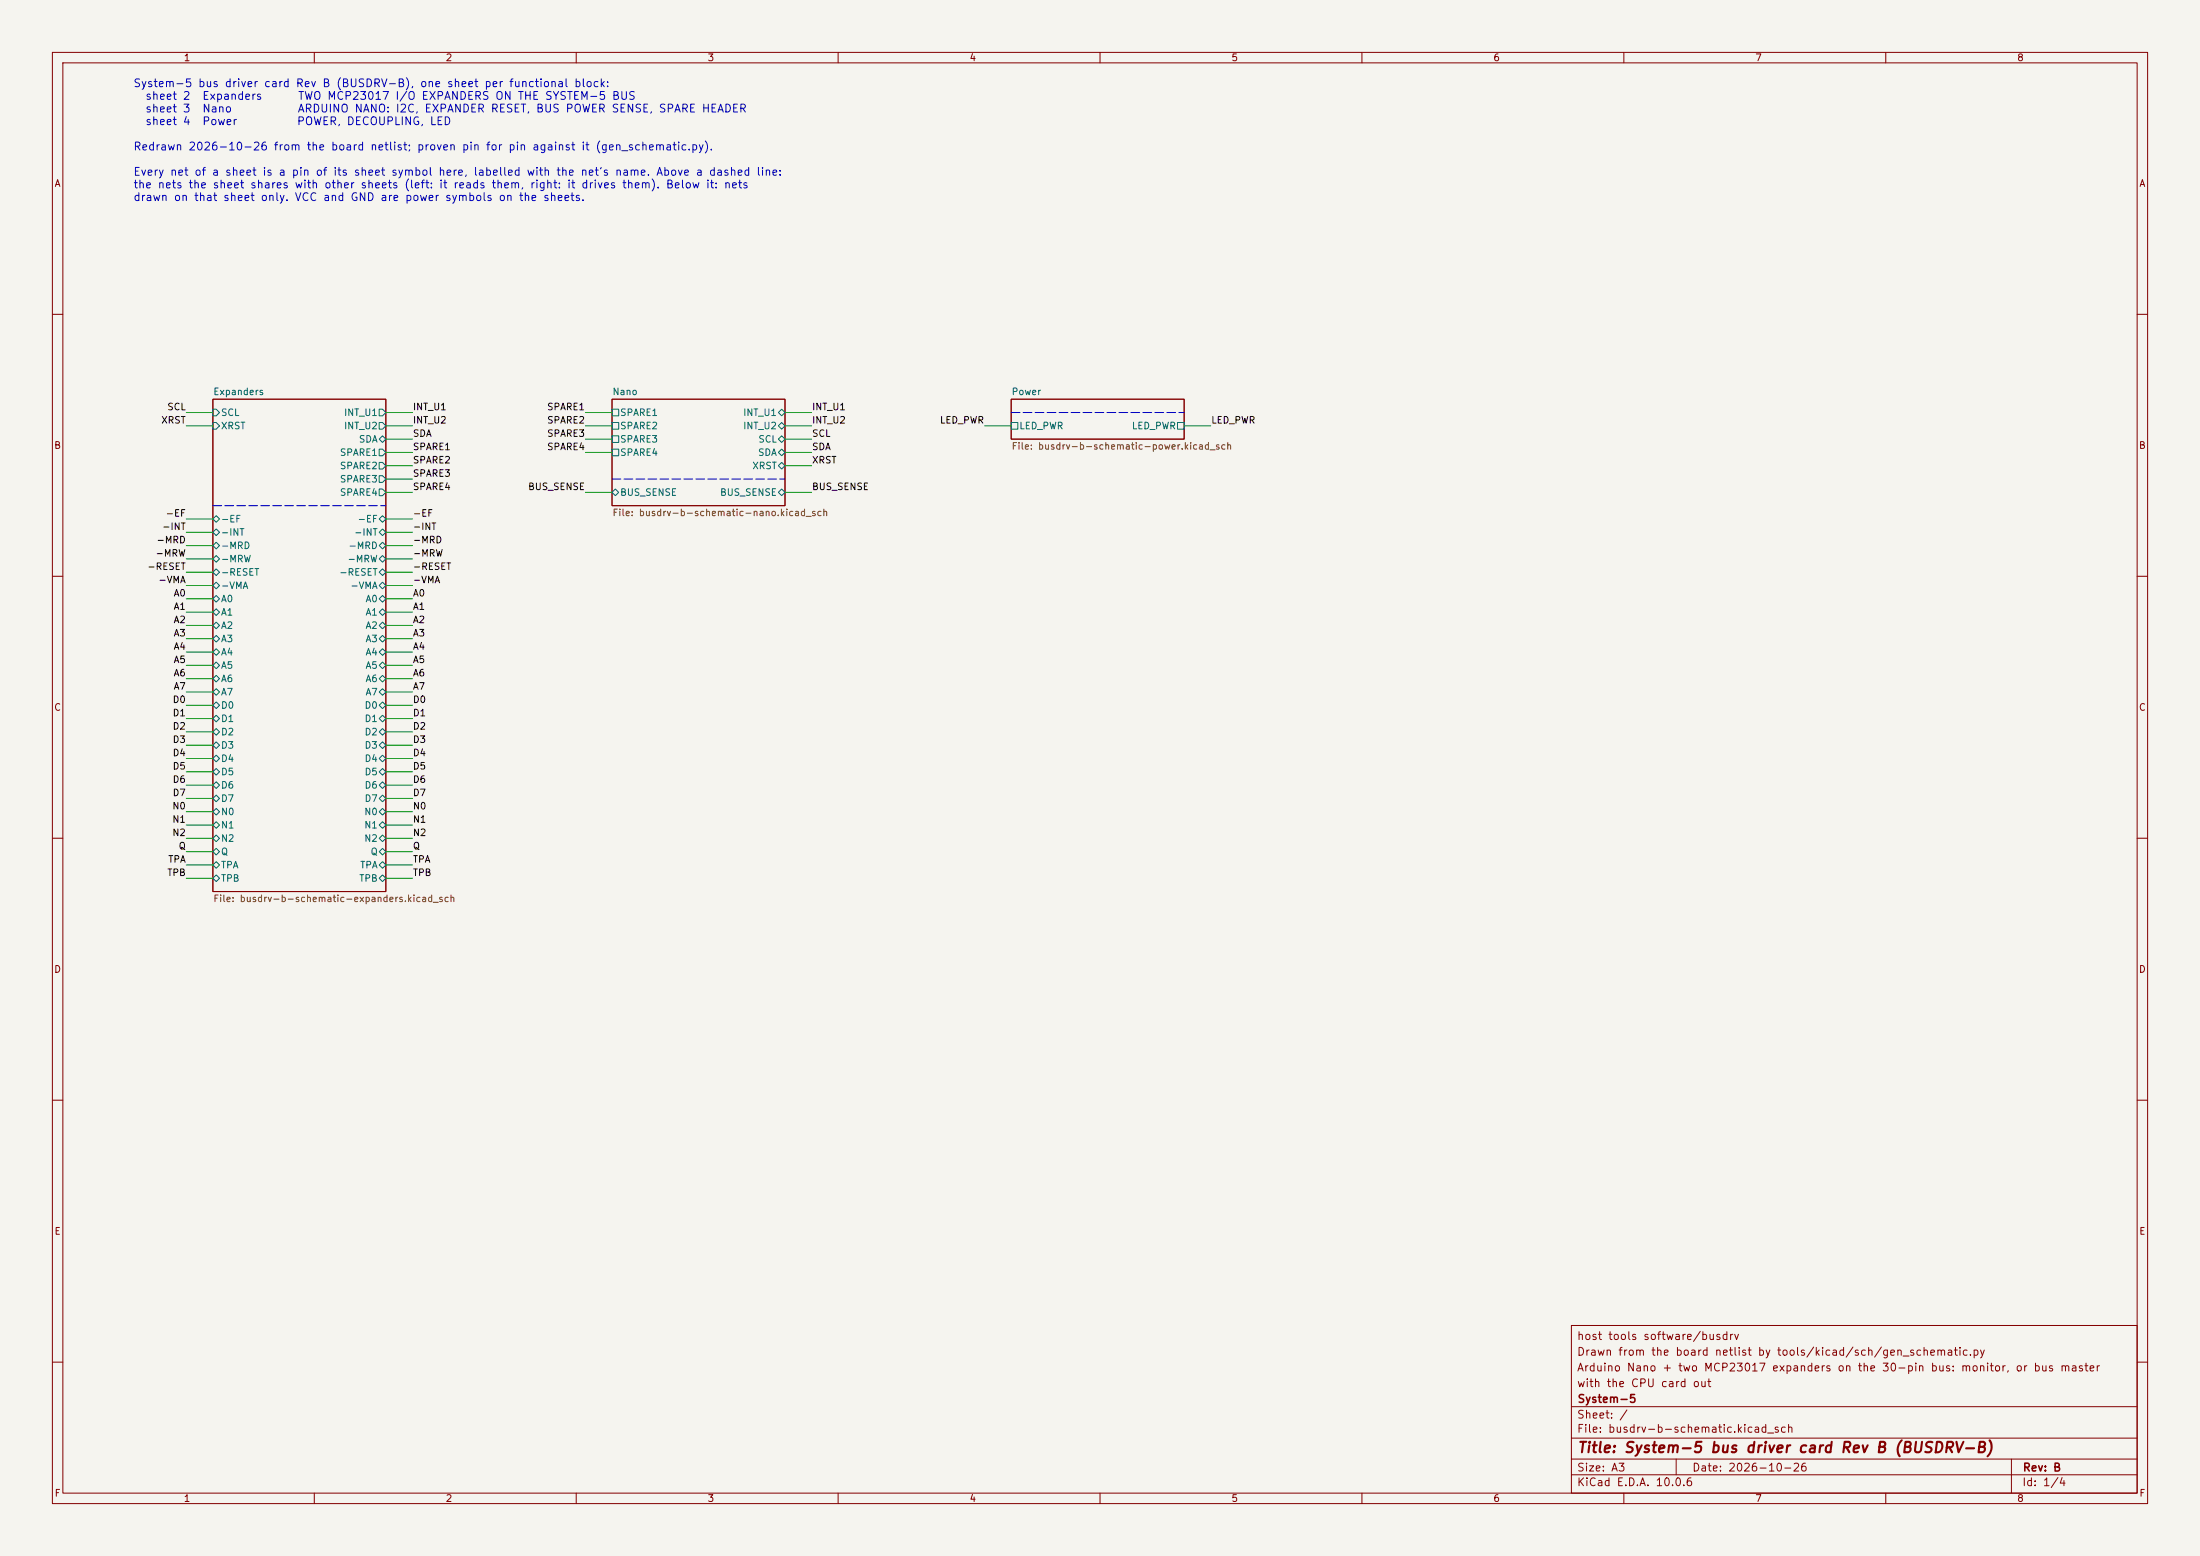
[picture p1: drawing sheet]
<svg xmlns="http://www.w3.org/2000/svg" width="420mm" height="297mm" viewBox="0 0 420 297" stroke-linecap="round" stroke-linejoin="round" font-family="sans-serif">
<path d="M0 0h420v297h-420z" fill="#f5f4ef" stroke="#f5f4ef" stroke-width=".19"/>
<g fill="none" stroke="#840000" stroke-width=".19">
<path d="M10 10h400v277h-400zM12 12h396v273h-396zM60 10v2M110 10v2M160 10v2M210 10v2M260 10v2M310 10v2M360 10v2M10 60h2M40.6 76.2h33.1v94h-33.1zM116.8 76.2h33.1v20.3h-33.1z"/>
<path d="M193 76.2h33.1v7.6h-33.1zM408 60h2M10 110h2M408 110h2M10 160h2M408 160h2M10 210h2M408 210h2M300 253h108v32h-108zM10 260h2M300 278.5h108M300 274.5h108"/>
<path d="M300 268.5h108M320 278.5v3M384 278.5v6.5M408 260h2M60 285v2M110 285v2M160 285v2M210 285v2M260 285v2M300 281.5h108M310 285v2M360 285v2"/>
</g>
<g fill="none" stroke="#006464" stroke-width=".19">
<path d="M40.6 78.1h.7l.6 .6-.6 .7h-.7zM72.4 78.1h.6l.7 .6-.7 .7h-.6zM116.8 78.1h1.3v1.3h-1.3zM148.6 78.7l.6-.6 .7 .6-.7 .7zM40.6 80.6h.7l.6 .7-.6 .6h-.7zM40.6 99.1l.7-.7 .6 .7-.6 .6zM72.4 80.6h.6l.7 .7-.7 .6h-.6zM72.4 85.7h.6l.7 .7-.7 .6h-.6zM72.4 88.3h.6l.7 .6-.7 .6h-.6zM72.4 90.8h.6l.7 .6-.7 .7h-.6zM72.4 93.3h.6l.7 .7-.7 .6h-.6zM72.4 99.1l.6-.7 .7 .7-.7 .6z"/>
<path d="M73 83.2l.7 .6-.7 .7-.6-.7zM116.8 80.6h1.3v1.3h-1.3zM116.8 83.2h1.3v1.3h-1.3zM116.8 85.7h1.3v1.3h-1.3zM116.8 94l.7-.7 .6 .7-.6 .6zM148.6 81.3l.6-.7 .7 .7-.7 .6zM148.6 86.4l.6-.7 .7 .7-.7 .6zM148.6 88.9l.6-.6 .7 .6-.7 .6zM148.6 94l.6-.7 .7 .7-.7 .6zM149.2 83.2l.7 .6-.7 .7-.6-.7zM193 80.6h1.3v1.3h-1.3zM224.8 80.6h1.3v1.3h-1.3z"/>
<path d="M40.6 101.6l.7-.6 .6 .6-.6 .6zM40.6 106.7l.7-.7 .6 .7-.6 .6zM40.6 109.2l.7-.6 .6 .6-.6 .7zM40.6 111.8l.7-.7 .6 .7-.6 .6zM40.6 114.3l.7-.6 .6 .6-.6 .6zM40.6 116.8l.7-.6 .6 .6-.6 .7zM40.6 119.4l.7-.7 .6 .7-.6 .6zM41.3 103.5l.6 .6-.6 .7-.7-.7zM72.4 101.6l.6-.6 .7 .6-.7 .6zM72.4 106.7l.6-.7 .7 .7-.7 .6zM72.4 109.2l.6-.6 .7 .6-.7 .7zM72.4 111.8l.6-.7 .7 .7-.7 .6z"/>
<path d="M72.4 114.3l.6-.6 .7 .6-.7 .6zM72.4 116.8l.6-.6 .7 .6-.7 .7zM72.4 119.4l.6-.7 .7 .7-.7 .6zM73 103.5l.7 .6-.7 .7-.6-.7zM40.6 121.9l.7-.6 .6 .6-.6 .7zM40.6 129.5l.7-.6 .6 .6-.6 .7zM40.6 132.1l.7-.7 .6 .7-.6 .6zM40.6 134.6l.7-.6 .6 .6-.6 .7zM40.6 137.2l.7-.7 .6 .7-.6 .6zM40.6 139.7l.7-.6 .6 .6-.6 .6zM41.3 123.8l.6 .7-.6 .6-.7-.6zM41.3 126.4l.6 .6-.6 .6-.7-.6z"/>
<path d="M72.4 121.9l.6-.6 .7 .6-.7 .7zM72.4 129.5l.6-.6 .7 .6-.7 .7zM72.4 132.1l.6-.7 .7 .7-.7 .6zM72.4 134.6l.6-.6 .7 .6-.7 .7zM72.4 137.2l.6-.7 .7 .7-.7 .6zM72.4 139.7l.6-.6 .7 .6-.7 .6zM73 123.8l.7 .7-.7 .6-.6-.6zM73 126.4l.7 .6-.7 .6-.6-.6zM40.6 142.2l.7-.6 .6 .6-.6 .7zM40.6 149.9l.7-.7 .6 .7-.6 .6zM40.6 152.4l.7-.6 .6 .6-.6 .6zM40.6 154.9l.7-.6 .6 .6-.6 .7z"/>
<path d="M40.6 157.5l.7-.7 .6 .7-.6 .6zM41.3 144.1l.6 .7-.6 .6-.7-.6zM41.3 146.7l.6 .6-.6 .7-.7-.7zM72.4 142.2l.6-.6 .7 .6-.7 .7zM72.4 149.9l.6-.7 .7 .7-.7 .6zM72.4 152.4l.6-.6 .7 .6-.7 .6zM72.4 154.9l.6-.6 .7 .6-.7 .7zM72.4 157.5l.6-.7 .7 .7-.7 .6zM73 144.1l.7 .7-.7 .6-.6-.6zM73 146.7l.7 .6-.7 .7-.6-.7zM40.6 160l.7-.6 .6 .6-.6 .7zM40.6 162.6l.7-.7 .6 .7-.6 .6z"/>
<path d="M41.3 164.5l.6 .6-.6 .6-.7-.6zM41.3 167l.6 .6-.6 .7-.7-.7zM72.4 160l.6-.6 .7 .6-.7 .7zM72.4 162.6l.6-.7 .7 .7-.7 .6zM73 164.5l.7 .6-.7 .6-.6-.6zM73 167l.7 .6-.7 .7-.6-.7z"/>
</g>
<path d="M193 78.7h33.1M40.6 96.5h33.1M116.8 91.4h33.1" fill="none" stroke="#0000c2" stroke-width=".19" stroke-dasharray="1.7 .6"/>
<g fill="none" stroke="#009600" stroke-width=".19">
<path d="M35.6 78.7h5M73.7 78.7h5M111.8 78.7h5M149.9 78.7h5M35.6 81.3h5M35.6 99.1h5M73.7 81.3h5M73.7 83.8h5M73.7 86.4h5M73.7 94h5M73.7 99.1h5M73.7 88.9h5"/>
<path d="M73.7 91.4h5M111.8 81.3h5M111.8 83.8h5M111.8 86.4h5M111.8 94h5M149.9 81.3h5M149.9 83.8h5M149.9 86.4h5M149.9 94h5M149.9 88.9h5M188 81.3h5M226.1 81.3h5"/>
<path d="M35.6 119.4h5M35.6 116.8h5M35.6 114.3h5M35.6 111.8h5M35.6 109.2h5M35.6 106.7h5M35.6 104.1h5M35.6 101.6h5M73.7 119.4h5M73.7 116.8h5M73.7 114.3h5M73.7 111.8h5"/>
<path d="M73.7 109.2h5M73.7 106.7h5M73.7 104.1h5M73.7 101.6h5M35.6 127h5M35.6 137.2h5M35.6 132.1h5M35.6 134.6h5M35.6 129.5h5M35.6 139.7h5M35.6 124.5h5M35.6 121.9h5"/>
<path d="M73.7 127h5M73.7 137.2h5M73.7 132.1h5M73.7 134.6h5M73.7 129.5h5M73.7 139.7h5M73.7 124.5h5M73.7 121.9h5M35.6 142.2h5M35.6 144.8h5M35.6 147.3h5M35.6 149.9h5"/>
<path d="M35.6 152.4h5M35.6 154.9h5M35.6 157.5h5M73.7 142.2h5M73.7 144.8h5M73.7 147.3h5M73.7 149.9h5M73.7 152.4h5M73.7 154.9h5M73.7 157.5h5M35.6 160h5M35.6 162.6h5"/>
<path d="M35.6 165.1h5M35.6 167.6h5M73.7 160h5M73.7 162.6h5M73.7 165.1h5M73.7 167.6h5"/>
</g>
<text font-size="2" fill="#840000" x="301" y="277.8">Title: System-5 bus driver card Rev B (BUSDRV-B)</text>
<g font-size="1.5" fill="#0000c2">
<text x="25.4" y="17">System-5 bus driver card Rev B (BUSDRV-B), one sheet per functional block:</text>
<text x="27.6" y="19.4">sheet 2</text>
<text x="27.6" y="21.8">sheet 3</text>
<text x="38.5" y="19.4">Expanders</text>
<text x="38.5" y="21.8">Nano</text>
<text x="56.7" y="21.8">ARDUINO NANO: I2C, EXPANDER RESET, BUS POWER SENSE, SPARE HEADER</text>
<text x="56.8" y="19.4">TWO MCP23017 I/O EXPANDERS ON THE SYSTEM-5 BUS</text>
<text x="25.4" y="29.1">Redrawn 2026-10-26 from the board netlist; proven pin for pin against it (gen_schematic.py).</text>
<text x="27.6" y="24.3">sheet 4</text>
<text x="38.5" y="24.3">Power</text>
<text x="56.6" y="24.3">POWER, DECOUPLING, LED</text>
<text x="25.4" y="33.9">Every net of a sheet is a pin of its sheet symbol here, labelled with the net's name. Above a dashed line:</text>
<text x="25.4" y="36.3">the nets the sheet shares with other sheets (left: it reads them, right: it drives them). Below it: nets</text>
<text x="25.4" y="38.7">drawn on that sheet only. VCC and GND are power symbols on the sheets.</text>
</g>
<g font-size="1.5" fill="#840000">
<text x="300.9" y="256.1">host tools software/busdrv</text>
<text x="300.9" y="262.1">Arduino Nano + two MCP23017 expanders on the 30-pin bus: monitor, or bus master</text>
<text x="300.9" y="259.1">Drawn from the board netlist by tools/kicad/sch/gen_schematic.py</text>
<text x="300.9" y="265.1">with the CPU card out</text>
<text x="301" y="268.1">System-5</text>
<text x="300.9" y="273.8">File: busdrv-b-schematic.kicad_sch</text>
<text x="300.9" y="271.1">Sheet: /</text>
<text x="300.9" y="281.2">Size: A3</text>
<text x="322.9" y="281.2">Date: 2026-10-26</text>
<text x="386" y="281.2">Rev: B</text>
<text x="300.9" y="284">KiCad E.D.A. 10.0.6</text>
<text x="385.9" y="284">Id: 1/4</text>
</g>
<g font-size="1.3" fill="#840000">
<text x="35" y="12">1</text>
<text x="85" y="12">2</text>
<text x="135" y="12">3</text>
<text x="185" y="12">4</text>
<text x="235" y="12">5</text>
<text x="285" y="12">6</text>
<text x="335" y="12">7</text>
<text x="385" y="12">8</text>
<text x="10.3" y="36">A</text>
<text x="408.3" y="36">A</text>
<text x="10.2" y="86">B</text>
<text x="408.2" y="86">B</text>
<text x="10.2" y="136">C</text>
<text x="408.2" y="136">C</text>
<text x="10.2" y="186">D</text>
<text x="408.2" y="186">D</text>
<text x="10.3" y="236">E</text>
<text x="408.3" y="236">E</text>
<text x="10.3" y="286">F</text>
<text x="35" y="287">1</text>
<text x="85" y="287">2</text>
<text x="135" y="287">3</text>
<text x="185" y="287">4</text>
<text x="235" y="287">5</text>
<text x="285" y="287">6</text>
<text x="335" y="287">7</text>
<text x="385" y="287">8</text>
<text x="408.3" y="286">F</text>
</g>
<g font-size="1.3" fill="#006464">
<text x="40.6" y="75.7">Expanders</text>
<text x="116.8" y="75.7">Nano</text>
<text x="193" y="75.7">Power</text>
<text x="42.1" y="79.7">SCL</text>
<text x="42.1" y="82.2">XRST</text>
<text x="65.6" y="79.7">INT_U1</text>
<text x="65.6" y="82.2">INT_U2</text>
<text x="118.3" y="79.7">SPARE1</text>
<text x="118.3" y="82.2">SPARE2</text>
<text x="141.8" y="79.7">INT_U1</text>
<text x="141.8" y="82.2">INT_U2</text>
<text x="194.5" y="82.2">LED_PWR</text>
<text x="216" y="82.2">LED_PWR</text>
<text x="64.8" y="87.3">SPARE1</text>
<text x="64.8" y="89.9">SPARE2</text>
<text x="68.4" y="84.8">SDA</text>
<text x="118.3" y="84.8">SPARE3</text>
<text x="118.3" y="87.3">SPARE4</text>
<text x="143.5" y="89.9">XRST</text>
<text x="144.6" y="87.3">SDA</text>
<text x="144.7" y="84.8">SCL</text>
<text x="64.8" y="92.4">SPARE3</text>
<text x="64.8" y="94.9">SPARE4</text>
<text x="118.3" y="94.9">BUS_SENSE</text>
<text x="137.3" y="94.9">BUS_SENSE</text>
<text x="42.1" y="100">-EF</text>
<text x="68.2" y="100">-EF</text>
<text x="42.1" y="102.6">-INT</text>
<text x="42.1" y="105.1">-MRD</text>
<text x="42.1" y="107.6">-MRW</text>
<text x="66.2" y="107.6">-MRW</text>
<text x="66.4" y="105.1">-MRD</text>
<text x="67.5" y="102.6">-INT</text>
<text x="42.1" y="110.2">-RESET</text>
<text x="42.1" y="112.7">-VMA</text>
<text x="64.7" y="110.2">-RESET</text>
<text x="66.8" y="112.7">-VMA</text>
<text x="42.1" y="115.3">A0</text>
<text x="42.1" y="117.8">A1</text>
<text x="69.7" y="115.3">A0</text>
<text x="69.7" y="117.8">A1</text>
<text x="42.1" y="120.3">A2</text>
<text x="42.1" y="122.9">A3</text>
<text x="42.1" y="125.4">A4</text>
<text x="69.7" y="120.3">A2</text>
<text x="69.7" y="122.9">A3</text>
<text x="69.7" y="125.4">A4</text>
<text x="42.1" y="128">A5</text>
<text x="42.1" y="130.5">A6</text>
<text x="69.7" y="128">A5</text>
<text x="69.7" y="130.5">A6</text>
<text x="42.1" y="133">A7</text>
<text x="42.1" y="135.6">D0</text>
<text x="69.5" y="135.6">D0</text>
<text x="69.7" y="133">A7</text>
<text x="42.1" y="138.1">D1</text>
<text x="42.1" y="140.7">D2</text>
<text x="42.1" y="143.2">D3</text>
<text x="69.5" y="138.1">D1</text>
<text x="69.5" y="140.7">D2</text>
<text x="69.5" y="143.2">D3</text>
<text x="42.1" y="145.7">D4</text>
<text x="42.1" y="148.3">D5</text>
<text x="69.5" y="145.7">D4</text>
<text x="69.5" y="148.3">D5</text>
<text x="42.1" y="150.8">D6</text>
<text x="42.1" y="153.4">D7</text>
<text x="42.1" y="155.9">N0</text>
<text x="69.4" y="155.9">N0</text>
<text x="69.5" y="150.8">D6</text>
<text x="69.5" y="153.4">D7</text>
<text x="42.1" y="158.4">N1</text>
<text x="42.1" y="161">N2</text>
<text x="69.4" y="158.4">N1</text>
<text x="69.4" y="161">N2</text>
<text x="42.1" y="163.5">Q</text>
<text x="42.1" y="166.1">TPA</text>
<text x="68.6" y="166.1">TPA</text>
<text x="70.6" y="163.5">Q</text>
<text x="42.1" y="168.6">TPB</text>
<text x="68.5" y="168.6">TPB</text>
</g>
<g font-size="1.3" fill="#0f0f0f">
<text x="30.7" y="81.2">XRST</text>
<text x="31.8" y="78.6">SCL</text>
<text x="78.7" y="78.6">INT_U1</text>
<text x="78.7" y="81.2">INT_U2</text>
<text x="78.7" y="83.7">SDA</text>
<text x="104.3" y="81.2">SPARE2</text>
<text x="104.3" y="83.7">SPARE3</text>
<text x="104.3" y="78.6">SPARE1</text>
<text x="154.9" y="81.2">INT_U2</text>
<text x="154.9" y="78.6">INT_U1</text>
<text x="154.9" y="83.7">SCL</text>
<text x="179.3" y="81.2">LED_PWR</text>
<text x="231.1" y="81.2">LED_PWR</text>
<text x="78.7" y="88.8">SPARE2</text>
<text x="78.7" y="86.2">SPARE1</text>
<text x="104.3" y="86.2">SPARE4</text>
<text x="154.9" y="88.8">XRST</text>
<text x="154.9" y="86.2">SDA</text>
<text x="78.7" y="91.3">SPARE3</text>
<text x="78.7" y="93.9">SPARE4</text>
<text x="100.7" y="93.9">BUS_SENSE</text>
<text x="154.9" y="93.9">BUS_SENSE</text>
<text x="30.9" y="101.5">-INT</text>
<text x="31.5" y="98.9">-EF</text>
<text x="78.7" y="98.9">-EF</text>
<text x="78.7" y="101.5">-INT</text>
<text x="29.6" y="106.6">-MRW</text>
<text x="29.8" y="104">-MRD</text>
<text x="78.7" y="104">-MRD</text>
<text x="78.7" y="106.6">-MRW</text>
<text x="28" y="109.1">-RESET</text>
<text x="30.1" y="111.6">-VMA</text>
<text x="78.7" y="109.1">-RESET</text>
<text x="78.7" y="111.6">-VMA</text>
<text x="33" y="114.2">A0</text>
<text x="33" y="116.7">A1</text>
<text x="33" y="119.3">A2</text>
<text x="78.7" y="114.2">A0</text>
<text x="78.7" y="116.7">A1</text>
<text x="78.7" y="119.3">A2</text>
<text x="33" y="121.8">A3</text>
<text x="33" y="124.3">A4</text>
<text x="78.7" y="121.8">A3</text>
<text x="78.7" y="124.3">A4</text>
<text x="33" y="126.9">A5</text>
<text x="33" y="129.4">A6</text>
<text x="33" y="132">A7</text>
<text x="78.7" y="132">A7</text>
<text x="78.7" y="126.9">A5</text>
<text x="78.7" y="129.4">A6</text>
<text x="32.9" y="134.5">D0</text>
<text x="32.9" y="137">D1</text>
<text x="78.7" y="137">D1</text>
<text x="78.7" y="134.5">D0</text>
<text x="32.9" y="139.6">D2</text>
<text x="32.9" y="142.1">D3</text>
<text x="78.7" y="142.1">D3</text>
<text x="78.7" y="139.6">D2</text>
<text x="32.9" y="149.7">D6</text>
<text x="32.9" y="147.2">D5</text>
<text x="32.9" y="144.7">D4</text>
<text x="78.7" y="149.7">D6</text>
<text x="78.7" y="147.2">D5</text>
<text x="78.7" y="144.7">D4</text>
<text x="32.8" y="154.8">N0</text>
<text x="32.9" y="152.3">D7</text>
<text x="78.7" y="154.8">N0</text>
<text x="78.7" y="152.3">D7</text>
<text x="32.8" y="159.9">N2</text>
<text x="32.8" y="157.4">N1</text>
<text x="78.7" y="159.9">N2</text>
<text x="78.7" y="157.4">N1</text>
<text x="31.8" y="167.5">TPB</text>
<text x="32" y="165">TPA</text>
<text x="34" y="162.4">Q</text>
<text x="78.7" y="167.5">TPB</text>
<text x="78.7" y="165">TPA</text>
<text x="78.7" y="162.4">Q</text>
</g>
<g font-size="1.3" fill="#725600">
<text x="193" y="86.1">File: busdrv-b-schematic-power.kicad_sch</text>
<text x="116.8" y="98.8">File: busdrv-b-schematic-nano.kicad_sch</text>
<text x="40.6" y="172.5">File: busdrv-b-schematic-expanders.kicad_sch</text>
</g>
</svg>
